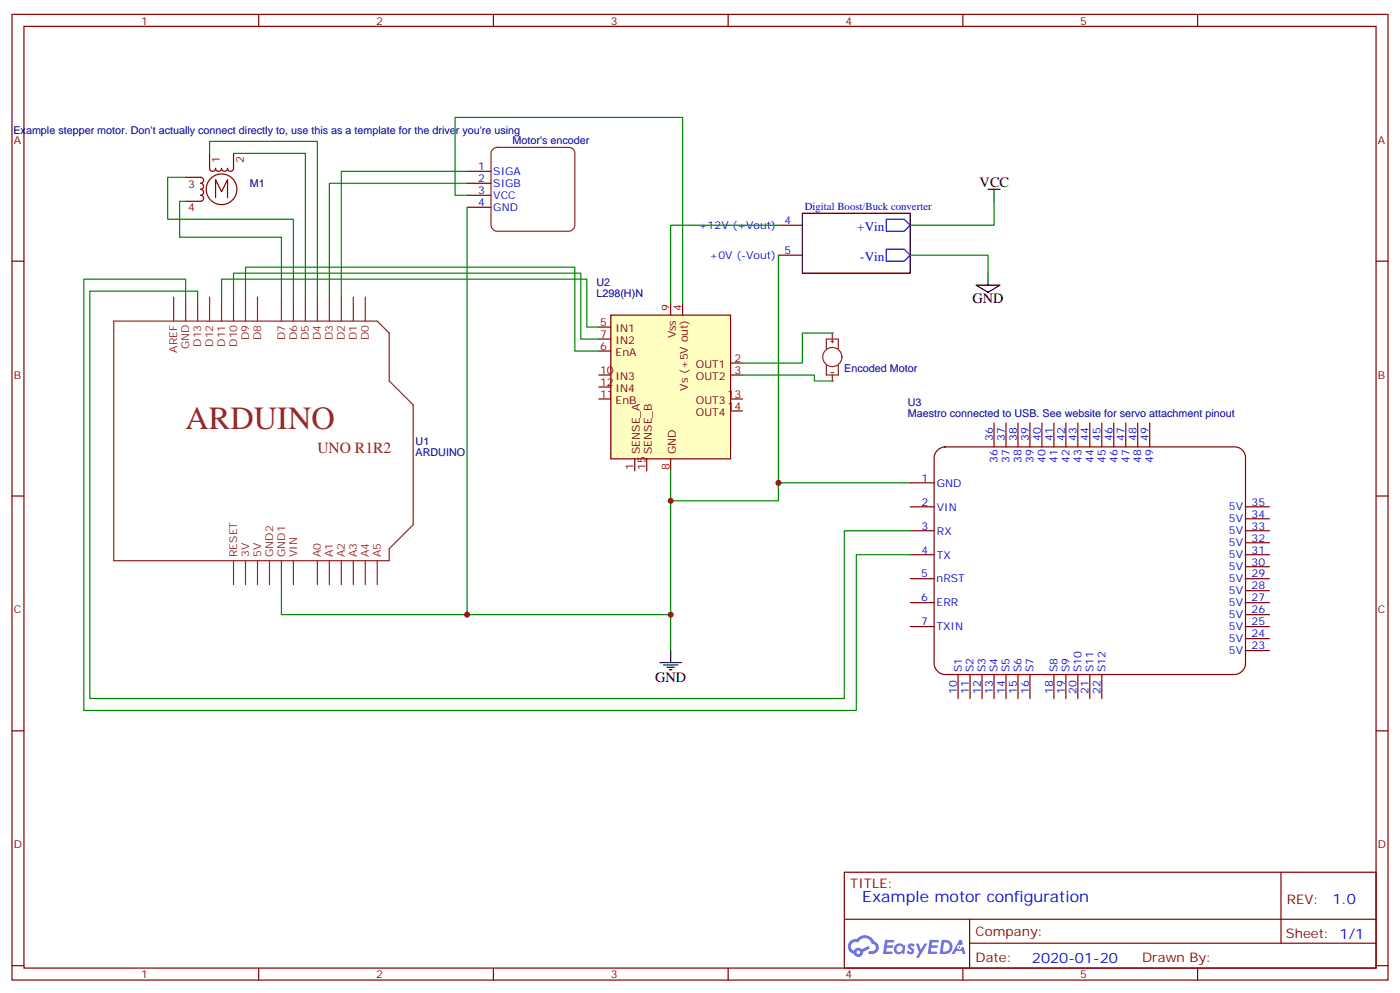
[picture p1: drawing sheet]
<svg xmlns="http://www.w3.org/2000/svg" width="412mm" height="292mm" viewBox="0 0 412 292" stroke-linecap="round" stroke-linejoin="round" font-family="sans-serif">
<path d="M236.4 62.8h31.7v17.6h-31.7z" fill="none" stroke="#000" stroke-width=".35"/>
<g fill="none" stroke="#870000" stroke-width=".35">
<path d="M3.5 4.2h405.4v284.4h-405.4zM7.1 7.8h398.2v277.2h-398.2zM76.2 4.2v3.6M145.3 4.2v3.6M214.5 4.2v3.6M283.6 4.2v3.6M352.8 4.2v3.6M3.5 76.9h3.6M405.3 76.9h3.6M3.5 146h3.6M405.3 146h3.6M3.5 215.2h3.6"/>
<path d="M405.3 215.2h3.6M248.7 256.8h156.6v28.2h-156.6zM377.3 256.8v20.9M248.7 270.7h156.5M285.6 277.7h119.6M285.6 270.7v14.1M3.5 284.3h3.6M76.2 285v3.6M145.3 285v3.6M214.5 285v3.6M283.6 285v3.6M352.8 285v3.6"/>
<path d="M405.3 284.3h3.6"/>
</g>
<g fill="#5487ff">
<path d="M267.7 278a1.22 1.22 0 0 1 1.7 .3l-.4 .5a.47 .47 0 0 0-.3-.4 .47 .47 0 0 0-.5 .2l.1 .3a1.14 1.14 0 0 1 .8 1.7 1.14 1.14 0 0 1-1.9 0l-.2-.2 .5-.5 .7 .4a.29 .29 0 0 0 .3-.3 .29 .29 0 0 0-.2-.3 1.04 1.04 0 0 1-.6-1.7z"/>
<path d="M260.7 276.8h2.4l.3 .1-.2 .5-1.8 .1-.1 .9h1.5l.3 .3-.3 .4h-1.6l-.2 1.1h1.7l.2 .3-.2 .4h-2.6z"/>
<path d="M273.8 276.8h2.4l.3 .1-.1 .5-1.8 .1-.2 .9h1.6l.3 .3-.4 .4h-1.6l-.1 1.1h1.7l.2 .3-.2 .4h-2.6z"/>
<path d="M282.6 276.8h.7l.3 1.2-.6 .3a.69 .69 0 0 0-1 .3 .69 .69 0 0 0 .4 1 .69 .69 0 0 0 .9-.7l.5-.2 .6 2.2h-.8l-.2-.9h-1.8l-.5 .9h-.8z"/>
<path d="M269.8 277.8h.8l.6 1.9 1.1-1.9h.9l-2.6 4.2h-.8l.9-1.5z"/>
<path d="M277.4 276.8l-.6 4.1h1.3a2.11 2.11 0 0 0 2.5-2.1 2.11 2.11 0 0 0-2.5-2zM278.1 277.5a1.39 1.39 0 0 1 1.7 1.4 1.39 1.39 0 0 1-1.8 1.3h-.3z"/>
<path d="M263.7 278.4a1.54 1.54 0 0 0-.1 2.1 1.54 1.54 0 0 0 2.2 .2l.6 .2 .3-2.3-.2-.2-.4-.1a1.49 1.49 0 0 0-2.4 .1zM264 279.4a.94 .94 0 0 1 1.8 0 .94 .94 0 0 1-1.8 0z"/>
<path d="M250.4 277.1a2.18 2.18 0 0 0 1.1 3.7 1.44 1.44 0 0 0 1.6 1 1.44 1.44 0 0 0 1.2-1.5l2-1-.5-.8-1.9 1a1.47 1.47 0 0 0-2.4 .5 1.39 1.39 0 0 1-.7-2 1.39 1.39 0 0 1 2-.5 2.12 2.12 0 0 1 2.2-1.3 2.12 2.12 0 0 1 1.9 1.7 1.14 1.14 0 0 1 1.1 1.4 1.14 1.14 0 0 1-1.7 .8 .43 .43 0 0 0-.5 .3 .43 .43 0 0 0 .4 .5 1.98 1.98 0 0 0 2.5-1.2 1.98 1.98 0 0 0-1.2-2.5 3.1 3.1 0 0 0-5.3-.7l-.9 .1zM252.3 280.4a.55 .55 0 0 1 1.1 0 .55 .55 0 0 1-1.1 0z"/>
<circle cx="282.6" cy="278.9" r=".26"/>
</g>
<g fill="none" stroke="#8c2424" stroke-width=".35">
<path d="M33.5 94.5h77.6l3.6 3.6v14.1l7 7v35.3l-7 7.1v3.5h-81.2zM51.2 87.5v7M54.7 87.5v7M58.2 87.5v7M61.7 87.5v7M65.3 87.5v7M68.8 87.5v7M72.3 87.5v7M75.8 87.5v7M82.9 87.5v7M86.4 87.5v7M90 87.5v7"/>
<path d="M93.5 87.5v7M97 87.5v7M100.5 87.5v7M104.1 87.5v7M107.6 87.5v7M68.8 165.1v7.1M72.3 165.1v7.1M75.8 165.1v7.1M79.4 165.1v7.1M82.9 165.1v7.1M86.4 165.1v7.1M93.5 165.1v7.1"/>
<path d="M97 165.1v7.1M100.5 165.1v7.1M104.1 165.1v7.1M107.6 165.1v7.1M111.1 165.1v7.1"/>
</g>
<path d="M179.9 92.8h35.3v42.3h-35.3z" fill="#ffffc2" stroke="#850000" stroke-width=".35"/>
<g fill="none" stroke="#850000" stroke-width=".35">
<path d="M176.4 96.3h3.5M176.4 99.8h3.5M197.6 89.3v3.5M201.1 89.3v3.5M176.4 110.4h3.5M176.4 103.4h3.5M176.4 117.5h3.5M176.4 113.9h3.5M215.2 106.9h3.5M215.2 110.4h3.5M215.2 117.5h3.5M187 135.1v3.5"/>
<path d="M190.5 135.1v3.5M197.6 135.1v3.5M215.2 121h3.5"/>
</g>
<g fill="none" stroke="#8c2424" stroke-width=".35">
<path d="M145.2 43.9l1.2-.5h21.2a1.76 1.76 0 0 1 1.7 1.8v21.1a1.89 1.89 0 0 1-1.7 1.8h-21.2a1.89 1.89 0 0 1-1.8-1.8v-21.1zM245.2 98.1v1.7M243.4 102.7v-2.9h3.5v2.9M243.4 107.6v2.8h3.5v-2.8M244.8 100.5h.7M244.8 109.7h.7M245.2 100.2v.7M245.2 110.4v1.8"/>
<circle cx="245.2" cy="105.1" r="2.82"/>
</g>
<path d="M137.6 50.4h7M137.6 54h7M137.6 57.5h7M137.6 61h7" fill="none" stroke="#870000" stroke-width=".35"/>
<g fill="#8c2424">
<circle cx="245.2" cy="98.1" r=".18"/>
<circle cx="245.2" cy="112.2" r=".18"/>
</g>
<path d="M276 132.8a3.4 3.4 0 0 1 2.3-1.2h85.4a3.2 3.2 0 0 1 3.2 3.2v60.6a3.4 3.4 0 0 1-3.2 3.2h-85.4a3.4 3.4 0 0 1-3.1-3.2v-60.6l.1-.8z" fill="#fff" stroke="#870000" stroke-width=".35"/>
<g fill="none" stroke="#870000" stroke-width=".35">
<path d="M229.3 66.3h7.1M229.3 75.1h7.1M292.8 124.5v7.1M296.3 124.5v7.1M299.9 124.5v7.1M303.4 124.5v7.1M306.9 124.5v7.1M310.4 124.5v7.1M314 124.5v7.1M317.5 124.5v7.1M321 124.5v7.1M324.6 124.5v7.1"/>
<path d="M328.1 124.5v7.1M331.6 124.5v7.1M335.1 124.5v7.1M338.7 124.5v7.1M268.1 142.2h7.1M268.1 149.2h7.1M268.1 156.3h7.1M366.9 149.2h7M366.9 156.3h7M366.9 159.8h7M366.9 152.8h7M268.1 163.3h7.1"/>
<path d="M268.1 170.4h7.1M268.1 177.4h7.1M366.9 163.3h7M366.9 170.4h7M366.9 177.4h7M366.9 173.9h7M366.9 166.9h7M268.1 184.5h7.1M282.2 198.6v7.1M285.8 198.6v7.1M289.3 198.6v7.1M292.8 198.6v7.1"/>
<path d="M296.3 198.6v7.1M299.9 198.6v7.1M303.4 198.6v7.1M310.4 198.6v7.1M314 198.6v7.1M317.5 198.6v7.1M321 198.6v7.1M324.6 198.6v7.1M366.9 184.5h7M366.9 191.6h7M366.9 188h7M366.9 181h7"/>
</g>
<path d="M54.7 52.2h4.4a.88 .88 0 0 1 .9 .9 .88 .88 0 0 1-.9 .9 .88 .88 0 0 1 .9 .9 .88 .88 0 0 1-.9 .8 .88 .88 0 0 1 .9 .9 .88 .88 0 0 1-.9 .9 .88 .88 0 0 1 .9 .9 .88 .88 0 0 1-.9 .9h-4.4M61.7 45.2v4.4a.88 .88 0 0 0 .9 .8 .88 .88 0 0 0 .9-.8 .88 .88 0 0 0 .9 .8 .88 .88 0 0 0 .9-.8 .88 .88 0 0 0 .8 .8 .88 .88 0 0 0 .9-.8 .88 .88 0 0 0 .9 .8 .88 .88 0 0 0 .9-.8v-4.4M63.5 58.2v-5.3l1.8 3.5 1.7-3.5v5.3M69.8 55.7a4.5 4.5 0 0 0-6.5-4 4.5 4.5 0 0 0-.8 7.6 4.5 4.5 0 0 0 7.2-2.6l.1-.8" fill="none" stroke="#850000" stroke-width=".35"/>
<path d="M291 55.7h3.6M292.8 55.7v3.6M287.5 84h7.1l-3.6 2.1zM291 80.4v3.6M194.4 195.1h6.3M195.4 195.8h4.3M196.5 196.5h2.1M197.2 197.2h.7M197.6 191.6v3.5" fill="none" stroke="#000" stroke-width=".35"/>
<path d="M261.1 73.4h5.2l1.8 1.7-1.8 1.8h-5.2zM261.1 64.6h5.2l1.8 1.7-1.8 1.8h-5.2z" fill="none" stroke="#00f" stroke-width=".35"/>
<g fill="none" stroke="#008700" stroke-width=".35">
<path d="M54.7 52.2h-5.3v12.4h37v22.9M54.7 59.3h-1.8v10.5h30v17.7M61.7 45.2v-3.6h31.8v45.9M68.8 45.2h21.2v42.3M137.6 50.4h-37.1v37.1M137.6 54h-40.6v33.5M137.6 57.5h-3.5v-22.9h67v54.7M292.8 59.3v7h-24.7M137.6 61v120M229.3 66.3h-31.7v23M229.3 75.1v72.4h-31.7M268.1 75.1h22.9v5.3"/>
<path d="M54.7 87.5v-5.3h-30v127h227.5v-45.9h15.9M58.2 87.5v-1.8h-31.7v120h222.2v-49.4h19.4M65.3 87.5v-5.3h107.6v14.1h3.5M68.8 87.5v-7.1h102.3v19.4h5.3M72.3 87.5v-8.8h97v24.7h7.1M245.2 98.1h-8.8v8.8h-17.7M218.7 110.4h21.2v1.8h5.3M197.6 138.6v53M229.3 142.2h38.8M82.9 172.2v8.8h114.7"/>
</g>
<g fill="#c00">
<circle cx="197.6" cy="181" r=".88"/>
<circle cx="197.6" cy="147.5" r=".88"/>
<circle cx="137.6" cy="181" r=".88"/>
<circle cx="229.3" cy="142.2" r=".88"/>
</g>
<text font-size="9.5" fill="#8d2323" x="54.7" y="126.3">ARDUINO</text>
<text font-size="4.6" fill="#8d2323" x="93.5" y="133.3">UNO R1R2</text>
<text font-size="4.6" fill="#00f" x="254" y="265.6">Example motor configuration</text>
<g font-size="4.2">
<text x="288.6" y="55">VCC</text>
<text x="286.5" y="89.3">GND</text>
<text x="193" y="200.7">GND</text>
</g>
<g font-size="4.2" fill="#00f">
<text x="392.5" y="266.1">1.0</text>
<text x="304" y="283.4">2020-01-20</text>
</g>
<g font-size="3.9" fill="#00f">
<text x="252.5" y="68.1">+Vin</text>
<text x="253.4" y="76.9">-Vin</text>
</g>
<g font-size="3.9" fill="#800">
<text x="250.5" y="261.4">TITLE:</text>
<text x="379.1" y="266.1">REV:</text>
<text x="287.4" y="275.6">Company:</text>
<text x="378.7" y="276.2">Sheet: 1/1</text>
<text x="287.4" y="283.3">Date:</text>
<text x="336.4" y="283.4">Drawn By:</text>
</g>
<g font-size="3.2" fill="#800">
<text x="41.6" y="7.2">1</text>
<text x="110.8" y="7.2">2</text>
<text x="179.9" y="7.2">3</text>
<text x="249.1" y="7.2">4</text>
<text x="318.2" y="7.2">5</text>
<text x="4.1" y="42.3">A</text>
<text x="405.9" y="42.3">A</text>
<text x="4.1" y="111.5">B</text>
<text x="405.9" y="111.5">B</text>
<text x="4.1" y="180.6">C</text>
<text x="405.9" y="180.6">C</text>
<text x="4.1" y="249.8">D</text>
<text x="405.9" y="249.8">D</text>
<text x="41.6" y="288">1</text>
<text x="110.8" y="288">2</text>
<text x="179.9" y="288">3</text>
<text x="249.1" y="288">4</text>
<text x="318.2" y="288">5</text>
</g>
<g font-size="3.2" fill="#000080">
<text x="4" y="39.3">Example stepper motor. Don't actually connect directly to, use this as a template for the driver you're using</text>
<text x="151" y="42.3">Motor's encoder</text>
<text x="73.6" y="55.1">M1</text>
<text x="175.7" y="87.5">L298(H)N</text>
<text x="175.7" y="84.3">U2</text>
<text x="248.7" y="109.5">Encoded Motor</text>
<text x="267.4" y="119.6">U3</text>
<text x="267.4" y="122.8">Maestro connected to USB. See website for servo attachment pinout</text>
<text x="122.4" y="131.1">U1</text>
<text x="122.4" y="134.3">ARDUINO</text>
</g>
<g font-size="3.2" fill="#840000">
<text x="64.7" y="47.9" transform="rotate(-90 64.7 47.9)">1</text>
<text x="71.8" y="47.9" transform="rotate(-90 71.8 47.9)">2</text>
<text x="55.4" y="55.2">3</text>
<text x="55.4" y="62.3">4</text>
<text x="176.7" y="96">5</text>
<text x="197.2" y="91.6" transform="rotate(-90 197.2 91.6)">9</text>
<text x="200.7" y="91.6" transform="rotate(-90 200.7 91.6)">4</text>
<text x="176.7" y="99.5">7</text>
<text x="181.3" y="97.8">IN1</text>
<text x="181.3" y="101.3">IN2</text>
<text x="199.1" y="99.7" transform="rotate(-90 199.1 99.7)">Vss</text>
<text x="176.7" y="103">6</text>
<text x="181.3" y="104.9">EnA</text>
<text x="216.4" y="106.5">2</text>
<text x="176.7" y="110.1">10</text>
<text x="176.7" y="113.6">12</text>
<text x="181.3" y="111.9">IN3</text>
<text x="205" y="108.4">OUT1</text>
<text x="205" y="111.9">OUT2</text>
<text x="216.4" y="110.1">3</text>
<text x="176.7" y="117.1">11</text>
<text x="181.3" y="119">EnB</text>
<text x="181.3" y="115.4">IN4</text>
<text x="202.6" y="115.1" transform="rotate(-90 202.6 115.1)">Vs (+5V out)</text>
<text x="205" y="119">OUT3</text>
<text x="214.3" y="117.1">13</text>
<text x="205" y="122.5">OUT4</text>
<text x="214.3" y="120.6">14</text>
<text x="188.5" y="133.7" transform="rotate(-90 188.5 133.7)">SENSE_A</text>
<text x="192" y="133.7" transform="rotate(-90 192 133.7)">SENSE_B</text>
<text x="199.1" y="133.7" transform="rotate(-90 199.1 133.7)">GND</text>
<text x="186.6" y="138.3" transform="rotate(-90 186.6 138.3)">1</text>
<text x="190.1" y="138.3" transform="rotate(-90 190.1 138.3)">15</text>
<text x="197.2" y="138.3" transform="rotate(-90 197.2 138.3)">8</text>
</g>
<g font-size="3.2" fill="#00f">
<text x="140.8" y="50.1">1</text>
<text x="140.8" y="53.6">2</text>
<text x="145.3" y="51.5">SIGA</text>
<text x="140.8" y="57.1">3</text>
<text x="145.3" y="55">SIGB</text>
<text x="145.3" y="58.5">VCC</text>
<text x="140.8" y="60.7">4</text>
<text x="145.3" y="62.1">GND</text>
<text x="231.1" y="66">4</text>
<text x="237.1" y="61.9">Digital Boost/Buck converter</text>
<text x="205.9" y="67.4">+12V (+Vout)</text>
<text x="209" y="76.2">+0V (-Vout)</text>
<text x="231.1" y="74.8">5</text>
<text x="292.5" y="129.8" transform="rotate(-90 292.5 129.8)">36</text>
<text x="296" y="129.8" transform="rotate(-90 296 129.8)">37</text>
<text x="299.5" y="129.8" transform="rotate(-90 299.5 129.8)">38</text>
<text x="303" y="129.8" transform="rotate(-90 303 129.8)">39</text>
<text x="306.6" y="129.8" transform="rotate(-90 306.6 129.8)">40</text>
<text x="310.1" y="129.8" transform="rotate(-90 310.1 129.8)">41</text>
<text x="313.6" y="129.8" transform="rotate(-90 313.6 129.8)">42</text>
<text x="317.1" y="129.8" transform="rotate(-90 317.1 129.8)">43</text>
<text x="320.7" y="129.8" transform="rotate(-90 320.7 129.8)">44</text>
<text x="324.2" y="129.8" transform="rotate(-90 324.2 129.8)">45</text>
<text x="327.7" y="129.8" transform="rotate(-90 327.7 129.8)">46</text>
<text x="331.3" y="129.8" transform="rotate(-90 331.3 129.8)">47</text>
<text x="334.8" y="129.8" transform="rotate(-90 334.8 129.8)">48</text>
<text x="338.3" y="129.8" transform="rotate(-90 338.3 129.8)">49</text>
<text x="293.9" y="136.3" transform="rotate(-90 293.9 136.3)">36</text>
<text x="297.4" y="136.3" transform="rotate(-90 297.4 136.3)">37</text>
<text x="300.9" y="136.3" transform="rotate(-90 300.9 136.3)">38</text>
<text x="304.4" y="136.3" transform="rotate(-90 304.4 136.3)">39</text>
<text x="308" y="136.3" transform="rotate(-90 308 136.3)">40</text>
<text x="311.5" y="136.3" transform="rotate(-90 311.5 136.3)">41</text>
<text x="315" y="136.3" transform="rotate(-90 315 136.3)">42</text>
<text x="318.6" y="136.3" transform="rotate(-90 318.6 136.3)">43</text>
<text x="322.1" y="136.3" transform="rotate(-90 322.1 136.3)">44</text>
<text x="325.6" y="136.3" transform="rotate(-90 325.6 136.3)">45</text>
<text x="329.1" y="136.3" transform="rotate(-90 329.1 136.3)">46</text>
<text x="332.7" y="136.3" transform="rotate(-90 332.7 136.3)">47</text>
<text x="336.2" y="136.3" transform="rotate(-90 336.2 136.3)">48</text>
<text x="339.7" y="136.3" transform="rotate(-90 339.7 136.3)">49</text>
<text x="271.5" y="142">1</text>
<text x="276" y="143.4">GND</text>
<text x="271.5" y="149">2</text>
<text x="368.7" y="148.9">35</text>
<text x="276" y="150.4">VIN</text>
<text x="362" y="153.8">5V</text>
<text x="362" y="150.3">5V</text>
<text x="368.7" y="155.9">33</text>
<text x="368.7" y="152.4">34</text>
<text x="271.5" y="156.1">3</text>
<text x="276" y="157.5">RX</text>
<text x="362" y="160.9">5V</text>
<text x="362" y="157.3">5V</text>
<text x="368.7" y="159.5">32</text>
<text x="271.5" y="163.1">4</text>
<text x="276" y="164.6">TX</text>
<text x="362" y="167.9">5V</text>
<text x="362" y="164.4">5V</text>
<text x="368.7" y="166.5">30</text>
<text x="368.7" y="163">31</text>
<text x="271.4" y="170">5</text>
<text x="275.9" y="171.4">nRST</text>
<text x="362" y="171.4">5V</text>
<text x="368.7" y="173.6">28</text>
<text x="368.7" y="170">29</text>
<text x="271.4" y="177.1">6</text>
<text x="275.9" y="178.5">ERR</text>
<text x="362" y="178.5">5V</text>
<text x="362" y="175">5V</text>
<text x="368.7" y="177.1">27</text>
<text x="271.4" y="184.1">7</text>
<text x="275.9" y="185.6">TXIN</text>
<text x="362" y="185.6">5V</text>
<text x="362" y="182">5V</text>
<text x="368.7" y="184.1">25</text>
<text x="368.7" y="180.6">26</text>
<text x="362" y="189.1">5V</text>
<text x="368.7" y="191.2">23</text>
<text x="368.7" y="187.7">24</text>
<text x="283.3" y="197.9" transform="rotate(-90 283.3 197.9)">S1</text>
<text x="286.8" y="197.9" transform="rotate(-90 286.8 197.9)">S2</text>
<text x="290.3" y="197.9" transform="rotate(-90 290.3 197.9)">S3</text>
<text x="293.9" y="197.9" transform="rotate(-90 293.9 197.9)">S4</text>
<text x="297.4" y="197.9" transform="rotate(-90 297.4 197.9)">S5</text>
<text x="300.9" y="197.9" transform="rotate(-90 300.9 197.9)">S6</text>
<text x="304.4" y="197.9" transform="rotate(-90 304.4 197.9)">S7</text>
<text x="311.5" y="197.9" transform="rotate(-90 311.5 197.9)">S8</text>
<text x="315" y="197.9" transform="rotate(-90 315 197.9)">S9</text>
<text x="318.6" y="197.9" transform="rotate(-90 318.6 197.9)">S10</text>
<text x="322.1" y="197.9" transform="rotate(-90 322.1 197.9)">S11</text>
<text x="325.6" y="197.9" transform="rotate(-90 325.6 197.9)">S12</text>
<text x="362" y="192.6">5V</text>
<text x="281.9" y="204.4" transform="rotate(-90 281.9 204.4)">10</text>
<text x="285.4" y="204.4" transform="rotate(-90 285.4 204.4)">11</text>
<text x="288.9" y="204.4" transform="rotate(-90 288.9 204.4)">12</text>
<text x="292.5" y="204.4" transform="rotate(-90 292.5 204.4)">13</text>
<text x="296" y="204.4" transform="rotate(-90 296 204.4)">14</text>
<text x="299.5" y="204.4" transform="rotate(-90 299.5 204.4)">15</text>
<text x="303" y="204.4" transform="rotate(-90 303 204.4)">16</text>
<text x="310.1" y="204.4" transform="rotate(-90 310.1 204.4)">18</text>
<text x="313.6" y="204.4" transform="rotate(-90 313.6 204.4)">19</text>
<text x="317.1" y="204.4" transform="rotate(-90 317.1 204.4)">20</text>
<text x="320.7" y="204.4" transform="rotate(-90 320.7 204.4)">21</text>
<text x="324.2" y="204.4" transform="rotate(-90 324.2 204.4)">22</text>
</g>
<g font-size="3.2" fill="#8d2323">
<text x="73.4" y="100.1" transform="rotate(-90 73.4 100.1)">D9</text>
<text x="76.9" y="100.1" transform="rotate(-90 76.9 100.1)">D8</text>
<text x="84" y="100.1" transform="rotate(-90 84 100.1)">D7</text>
<text x="87.5" y="100.1" transform="rotate(-90 87.5 100.1)">D6</text>
<text x="91" y="100.1" transform="rotate(-90 91 100.1)">D5</text>
<text x="94.5" y="100.1" transform="rotate(-90 94.5 100.1)">D4</text>
<text x="98.1" y="100.1" transform="rotate(-90 98.1 100.1)">D3</text>
<text x="101.6" y="100.1" transform="rotate(-90 101.6 100.1)">D2</text>
<text x="105.1" y="100.1" transform="rotate(-90 105.1 100.1)">D1</text>
<text x="108.7" y="100.1" transform="rotate(-90 108.7 100.1)">D0</text>
<text x="52.2" y="103.8" transform="rotate(-90 52.2 103.8)">AREF</text>
<text x="55.7" y="102.9" transform="rotate(-90 55.7 102.9)">GND</text>
<text x="59.3" y="102.1" transform="rotate(-90 59.3 102.1)">D13</text>
<text x="62.8" y="102.1" transform="rotate(-90 62.8 102.1)">D12</text>
<text x="66.3" y="102.1" transform="rotate(-90 66.3 102.1)">D11</text>
<text x="69.8" y="102.1" transform="rotate(-90 69.8 102.1)">D10</text>
<text x="69.8" y="164" transform="rotate(-90 69.8 164)">RESET</text>
<text x="73.4" y="164" transform="rotate(-90 73.4 164)">3V</text>
<text x="76.9" y="164" transform="rotate(-90 76.9 164)">5V</text>
<text x="80.4" y="164" transform="rotate(-90 80.4 164)">GND2</text>
<text x="84" y="164" transform="rotate(-90 84 164)">GND1</text>
<text x="87.5" y="164" transform="rotate(-90 87.5 164)">VIN</text>
<text x="94.5" y="164" transform="rotate(-90 94.5 164)">A0</text>
<text x="98.1" y="164" transform="rotate(-90 98.1 164)">A1</text>
<text x="101.6" y="164" transform="rotate(-90 101.6 164)">A2</text>
<text x="105.1" y="164" transform="rotate(-90 105.1 164)">A3</text>
<text x="108.7" y="164" transform="rotate(-90 108.7 164)">A4</text>
<text x="112.2" y="164" transform="rotate(-90 112.2 164)">A5</text>
</g>
</svg>
